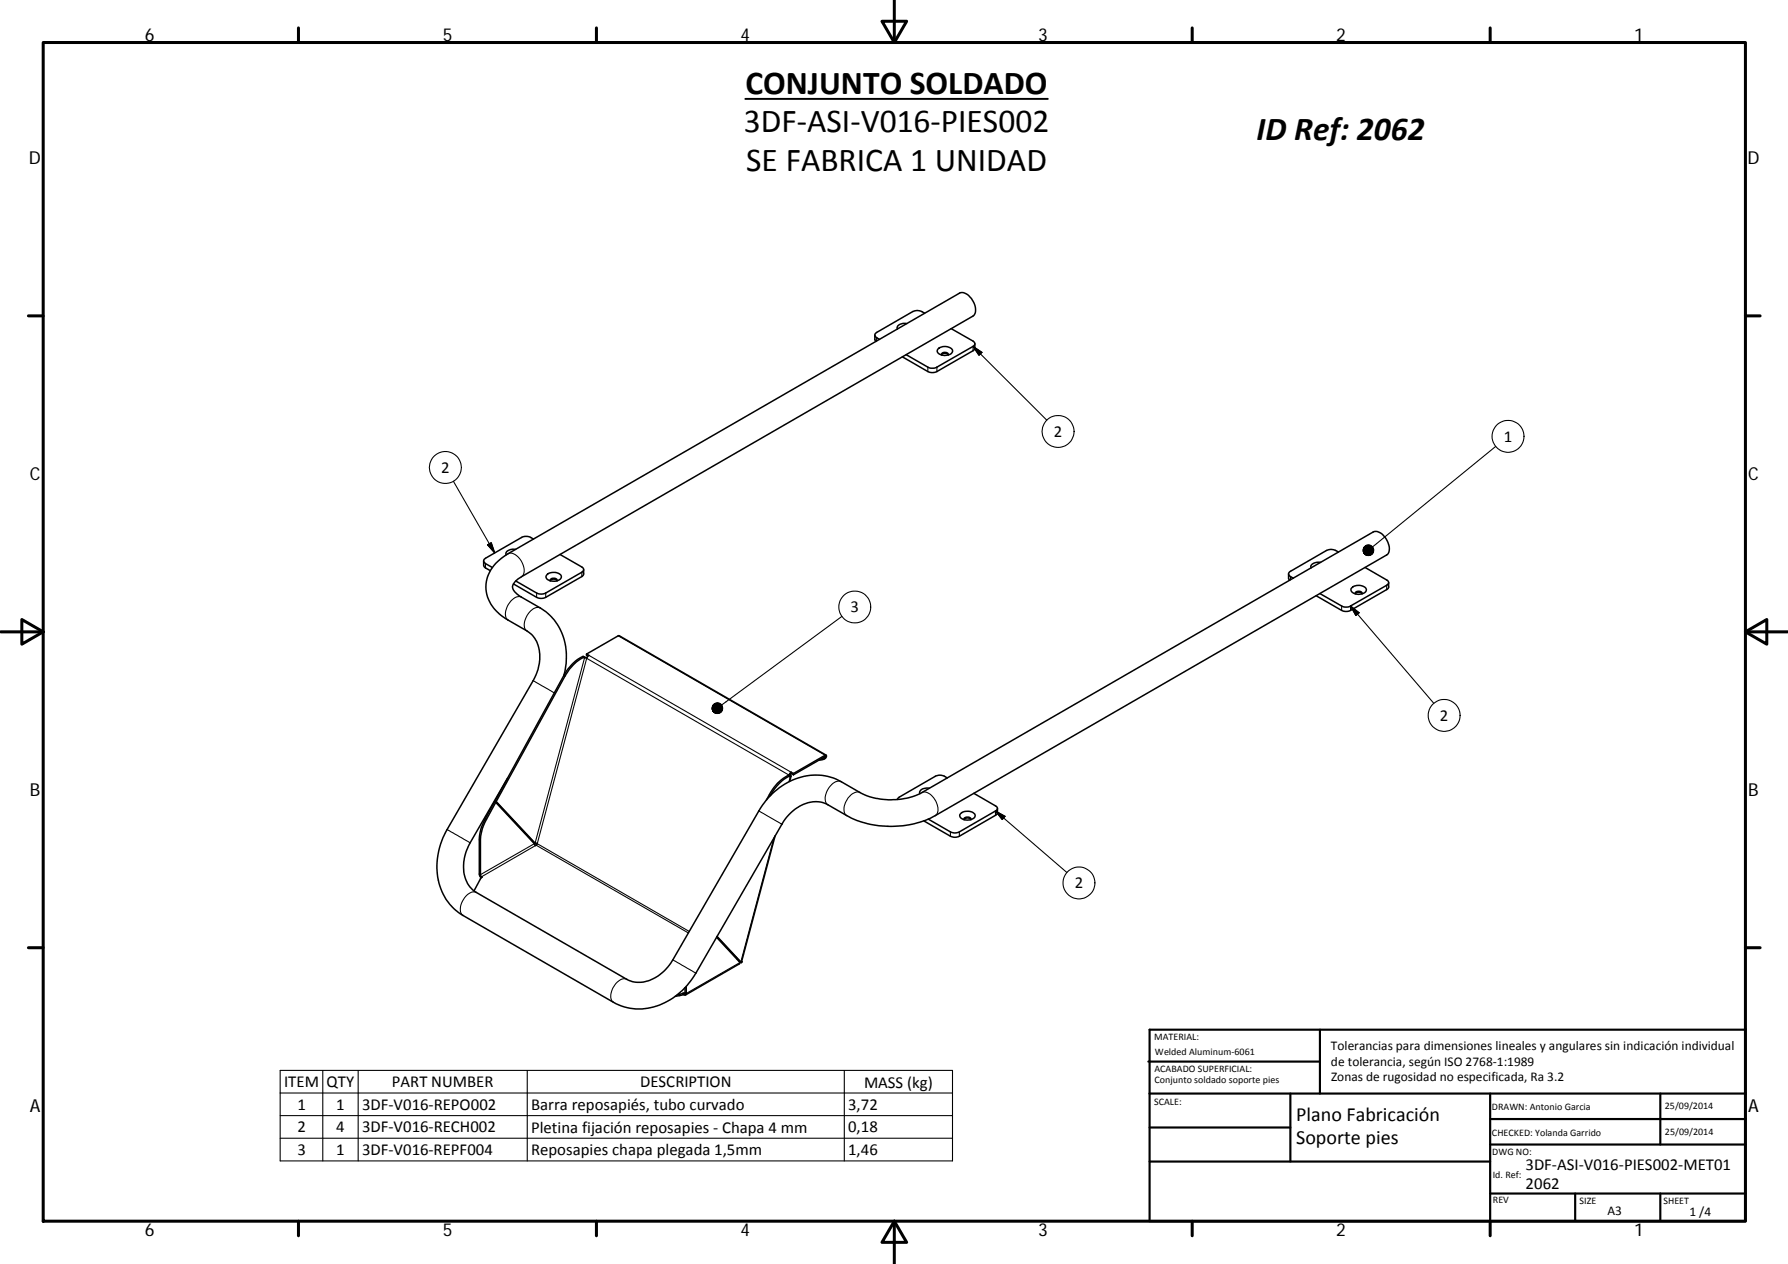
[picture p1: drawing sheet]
<svg xmlns="http://www.w3.org/2000/svg" width="420mm" height="297mm" viewBox="0 0 420 297" stroke-linecap="round" stroke-linejoin="round" font-family="sans-serif">
<g fill="none" stroke="#000" stroke-width=".36">
<path d="M205.6 78.7v1.2l.2 .3M213.1 76.1a1.74 1.74 0 0 0-2.3 1l.1 .2M217.3 73.6a2.72 2.72 0 0 0-2.8-.4l-8.5 4.9a.66 .66 0 0 0-.4 .6 .66 .66 0 0 0 .4 .7l.7 .4M223.5 77.2l5.2 3a.67 .67 0 0 1 .4 .6 .67 .67 0 0 1-.4 .6l-8.5 4.9a2.38 2.38 0 0 1-2.2 0l-5.1-2.9M220.5 81.9a2.4 2.4 0 0 1 3.3 .4 1.23 1.23 0 0 1-1.5 1.2 1.67 1.67 0 0 1-2.1-1.1zM221.2 83.4a1.15 1.15 0 0 1 1.7 0M221.2 83.4a.82 .82 0 0 1 .8-.6 .82 .82 0 0 1 .8 .6M229.1 80.8v1.2l-.4 .4-8.5 4.9a2.38 2.38 0 0 1-2.2 0l-5.9-3.4M113.7 131.8l.1 1.4 1.4 .9M121.2 129.1a1.95 1.95 0 0 0-2.3 .9v.4M125.4 126.7a2.49 2.49 0 0 0-2.8-.4l-8.5 4.9a.67 .67 0 0 0-.4 .6 .67 .67 0 0 0 .4 .6l1.6 1M128.6 134.9a2.47 2.47 0 0 1 3.3 .5 1.74 1.74 0 0 1-2.5 1.1 .97 .97 0 0 1-.9-1.4z"/>
<path d="M129.3 136.5a1.06 1.06 0 0 1 1.6 0M129.3 136.5a.82 .82 0 0 1 .8-.6 .82 .82 0 0 1 .8 .6M131.6 130.3l5.1 2.9a.66 .66 0 0 1 .4 .7 .66 .66 0 0 1-.4 .6l-8.5 4.9a2.38 2.38 0 0 1-2.1 0l-4.9-2.9M137.1 133.9v1.1l-.4 .5-8.5 4.9a2.38 2.38 0 0 1-2.1 0l-5.4-3.2M302.8 134.9v1.2l.3 .3M310.3 132.1a1.84 1.84 0 0 0-2.3 1.2l.1 .2M314.5 129.7a2.72 2.72 0 0 0-2.8-.4l-8.5 5a.65 .65 0 0 0-.4 .6 .65 .65 0 0 0 .4 .6l.7 .4M317.6 138.2a2.36 2.36 0 0 1 3.4 .2 1.44 1.44 0 0 1-1.8 1.3 1.4 1.4 0 0 1-1.7-1.4zM318.5 139.2a.91 .91 0 0 1 1.6 .4 1.04 1.04 0 0 0-1.6 0zM320.8 133.3l5 3a.65 .65 0 0 1 .5 .6 .65 .65 0 0 1-.5 .6l-8.4 4.9a2.29 2.29 0 0 1-2.1 0l-5.1-2.9M326.3 136.9v1.2l-.2 .3-8.7 5a2.29 2.29 0 0 1-2.1 0l-6-3.4M132.5 158.7a13.7 13.7 0 0 0-5.5-15.8l-5.3-3.1a1.89 1.89 0 0 1-1-2.6l1-1.1 .8-.6 106.1-61.2a2.87 2.87 0 0 0-.1-3.8 2.71 2.71 0 0 0-3-1.6l-106.6 61.6a8.6 8.6 0 0 0-4.3 9.9 10.4 10.4 0 0 0 4.8 5.3l4.7 2.8a7.5 7.5 0 0 1 2.4 8.3l-.4 1.4-.8 1.7-20.2 35a15.6 15.6 0 0 0 .6 17.6l1.4 1.4 1.7 1.2 36 20.8a14 14 0 0 0 16.1-3.7l1.4-1.7 1.2-1.8 20.5-35.4a9 9 0 0 1 9.4-4.7l6.1 3.4a22.7 22.7 0 0 0 20.3-.3l106.2-61.4a3.4 3.4 0 0 0-.8-4.3 2.33 2.33 0 0 0-2.5-1l-106.4 61.4a16.5 16.5 0 0 1-14.2-.2l-5-2.8a13.8 13.8 0 0 0-16.1 3.6l-1.9 2.3-.8 1.3-20.5 35.4a9.2 9.2 0 0 1-9.1 4.7l-1.4-.6-35.4-20.4a7.4 7.4 0 0 1-2.8-8.1l.6-1.8 .8-1.7 8.8-15.2"/>
<path d="M137.3 154.4l.6 .2M137.8 153.7l7.7-4.3 48.6 28.1M137.8 153.7l.6 .3-.3 .2a.6 .6 0 0 1-.9 .4l.1-.2M137.8 153.7v.3l.3 .2M192.5 178.6a1.48 1.48 0 0 0 1.7-1l-.3-.1-7.5 4.3M193 178.3l.9-.5-7.5 4.3M116.3 188.2l9.3 10 .3 .1 .1-.1M116.3 188.2l16.2-29.4a10.4 10.4 0 0 1 4.5-4.6l.3 .2a10.4 10.4 0 0 0-4.6 4.5l-16.1 29.5 9.1 9.7M116.3 188.2l.3 .2M116.5 188.6l9.1 9.7a.3 .3 0 0 0 .3 .4 .3 .3 0 0 0 .2-.5l-.4-.1M116.5 188.6l-.3-.2-2.2 4a10 10 0 0 0-1.4 5v8l.5 .9M116.5 188.6l-2.2 4a10.3 10.3 0 0 0-1.4 4.9v8l.4 .6-.3 .3-1.6 3"/>
<path d="M125.7 198.1l.2 .2M182.1 196.4l-7.8 29.6M185.4 182.2a10.9 10.9 0 0 0-5.3 5.8M185.4 182.2l.2 .1a10.7 10.7 0 0 0-4.6 4.7M185.4 182.2h.1M185.7 182.1l.2 .3-.3 .1v-.2M185.7 182.1l-.3 .1M185.9 182.4l-.3 1.2M185.9 181.5l-.5 .7M185.9 181.8l-.2 .3M185.9 181.5l.5 .3M185.9 181.8l.5 .3"/>
<path d="M185.9 181.5v.3M186.4 181.8v.3M218.4 185.2a1.76 1.76 0 0 0-2.3 1.1l.1 .2M222.6 182.8a2.55 2.55 0 0 0-2.8-.4l-8.5 4.9-.4 .6M225.9 191.1a2.49 2.49 0 0 1 3.2 .4 1.44 1.44 0 0 1-1.8 1.2 1.35 1.35 0 0 1-1.7-1.3zM226.5 192.6a1.04 1.04 0 0 1 1.6 0M226.6 192.6a.85 .85 0 0 1 .6-.7 .85 .85 0 0 1 .9 .3v.4M228.8 186.4l5.1 3a.62 .62 0 0 1 .5 .6 .62 .62 0 0 1-.5 .6l-8.5 4.9a2.29 2.29 0 0 1-2.1 0l-5.2-3M234.4 190v1.2l-.3 .3-8.7 5a2.29 2.29 0 0 1-2.1 0l-6.2-3.6M160.6 233.4v.3M160.6 233.4l-1.4 .3M160.6 233.7l-1.9 .4"/>
<path d="M161 232.1v1.2l-.2 .2-.2-.1M161.3 231.8l-.1 1.8-.2 .2-.4-.1M168.4 220.3l5.5 5.9-.1 .2-12.7 7.4M168.4 220.2l5.6 5.9 .2 .1 .1-.2M168.5 220l5.6 6.1M173.7 225.8v.2M173.9 226v.1M174.1 226.1l.1 .1M174.3 226l-.2 .1M174.3 226h.1"/>
</g>
<g fill="none" stroke="#000" stroke-width=".25">
<path d="M206 79.4v.7M218 86.3v1M220.2 86.3v1M228.7 82.4v-1l17.3 17.3M228.7 81.4l2 1.4-.7 .7zM106.5 113.1l9.8 16.8M351.5 104.9l-29 23.6M114.1 132.4v1.1M114.6 128l.8-.5 .9 2.4zM119.4 130.1a2.92 2.92 0 0 1 3.2 2 2.75 2.75 0 0 1-.1 3.4M126.1 139.4v1M128.2 139.4v1"/>
<path d="M136.7 134.5v1M303.2 135.5v.8M325.8 137.5v1.1M122.5 140.3a2.35 2.35 0 0 0-2.7 1.3 3.3 3.3 0 0 0-.6 4l.2 .1M125.3 159.9l5 2.9M127 142.9a2.83 2.83 0 0 0-3.3 2 2.64 2.64 0 0 0 .1 3.4M132.5 158.8l.2 .1M137.3 154.5l.1 .1-11.7 43.5M138.4 154l47.5 27.5M145.3 149.4l48.6 28.1v.3M197.9 144.8l-28.3 20.9M315.3 142.4v1"/>
<path d="M317.4 143.4v-1l19.5 22.9M317.4 142.4l2 1.6-.8 .7zM193.7 178.1v.3M193.8 177.9l.1 .3M105.1 194.9l5.4 3.2M112.6 197.4l.3 .1M114 192.4l.3 .2M125.6 198.3l-12.7 7.2-.3-.1M125.8 198.7l-12.6 7.3v.2M126 198.6l35.8 20.6M178.3 190.6l5.4 3.1M180.8 186.7l.3 .2"/>
<path d="M181.9 196.9l-7.8 29.2M185.4 182.2l-47.5-27.5-11.7 43.6 35.8 20.6M185.4 182.2h.1M185.6 182.4l-.2 1.3M197.7 183.7a2.38 2.38 0 0 0-2.8 1.3 3.4 3.4 0 0 0-.6 4l.3 .1M202.1 186.2a2.86 2.86 0 0 0-3.2 2 2.7 2.7 0 0 0 .1 3.5M216.7 186.2a2.93 2.93 0 0 1 3.2 2 2.78 2.78 0 0 1-.1 3.5M223.3 195.5v1M225.4 195.5v1M233.9 190.6l2.3 1.2-.7 .8zM233.9 191.6v-1l16.8 14.4M111.9 209.7a2.88 2.88 0 0 0-3.2 2 2.74 2.74 0 0 0 .1 3.4"/>
<path d="M147.3 230.1a2.88 2.88 0 0 0-3.3 2 2.78 2.78 0 0 0 .2 3.4M158.1 225.6l5.4 3.1M159.8 233.6v.4M173.1 225.3l.3 .2M173.9 226.2l-12.6 7.3-.3-.2-.3 .2v.3M65.8 251.5h158v21.3h-158zM65.8 256.9h158M75.9 251.5v21.3M84.2 251.5v21.3M123.9 251.5v21.3M198.4 251.5v21.3M65.8 262.2h158"/>
<path d="M65.8 267.5h158"/>
<circle cx="104.7" cy="109.9" r="3.8"/>
<circle cx="248.6" cy="101.4" r="3.8"/>
<circle cx="354.4" cy="102.5" r="3.7"/>
<circle cx="200.9" cy="142.6" r="3.8"/>
<circle cx="339.4" cy="168.1" r="3.7"/>
<circle cx="253.5" cy="207.5" r="3.7"/>
</g>
<g fill="none" stroke="#000" stroke-width=".71">
<path d="M10.1 10h400.1v277h-400.1zM70.1 6.6v3.4M140.2 6.6v3.4M207.3 5h5.8l-2.9 5zM210.2 0v10M280.2 6.6v3.4M350.2 6.6v3.4M6.7 74.2h3.4M410.2 74.2h3.4M.2 148.5h9.9M5.1 145.6l5 2.9-5 2.9zM410.2 148.5l5-2.9v5.8z"/>
<path d="M410.2 148.5h9.9M6.7 222.7h3.4M410.2 222.7h3.4M70.1 287v3.4M140.2 287v3.4M210.2 287l2.9 5h-5.8zM210.2 287v10M280.2 287v3.4M350.2 287v3.4"/>
</g>
<g fill="none" stroke="#000" stroke-width=".51">
<path d="M269.8 249.5h40.4M270.1 257h140.1M270.1 242h140.1v45h-140.1zM303.2 257v16M310.2 242v15M350.2 257v30M390.2 257v12M270.1 273h80.1M270.1 265h33.1M350.2 269h60M350.2 263h60M350.2 280.5h60"/>
<path d="M370.2 280.5v6.5M390.2 280.5v6.5"/>
</g>
<path d="M175.1 23.2h71.1" fill="none" stroke="#000" stroke-width=".46"/>
<g fill="#000" stroke="#000" stroke-width=".25">
<path d="M228.7 81.4l2 1.4-.7 .7zM114.6 128l.8-.5 .9 2.4zM320.6 130.1l.4 .3zM320.6 130.1l.7 .4zM320.6 130.1l.9 .5zM320.6 130.1l1.2 .4zM320.6 130.1l1.5 .4h-.3zM320.6 130.1l1.7 .2-.2 .2zM320.6 130.1l1.9 .1-.2 .1zM320.6 130.1l2.1-.2-.2 .3zM320.6 130.1l2.2-.4-.1 .2zM320.6 130.1l2.2-.7v.3z"/>
<path d="M320.6 130.1l2.2-1v.3zM320.6 130.1l2.1-1.2 .1 .2zM320.6 130.1l2-1.5 .1 .3zM320.6 130.1l1.8-1.7 .2 .2zM322.2 128.2l.2 .2-1.8 1.7zM322 128.1l.2 .1-1.6 1.9zM321.7 128.1h.3l-1.4 2zM321.5 128.1h.2l-1.1 2zM321.2 128.1h.3l-.9 2zM320.9 128.2l.3-.1-.6 2zM320.7 128.4l.2-.2-.3 1.9zM320.5 128.6l.2-.2-.1 1.7z"/>
<path d="M320.5 128.6l.1 1.5-.2-1.3zM320.4 128.8l.2 1.3zM320.3 129.1l.3 1zM320.3 129.3l.3 .8zM320.3 129.6l.3 .5zM320.5 129.9l.1 .2zM317.4 142.4l2 1.6-.8 .7zM167.6 167.2l.4 .3zM167.6 167.2l.6 .4zM167.6 167.2l.9 .5zM167.6 167.2l1.2 .5h-.3zM167.6 167.2l1.4 .4-.2 .1z"/>
<path d="M167.6 167.2l1.7 .3-.3 .1zM167.6 167.2l1.9 .1-.2 .2zM167.6 167.2l2-.1-.1 .2zM167.6 167.2l2.2-.4-.2 .3zM167.6 167.2l2.2-.6v.2zM167.6 167.2l2.2-.9v.3zM167.6 167.2l2.2-1.1v.2zM167.6 167.2l2.1-1.4 .1 .3zM167.6 167.2l1.9-1.6 .2 .2zM169.3 165.4l.2 .2-1.9 1.6zM169 165.3l.3 .1-1.7 1.8zM168.8 165.2l.2 .1-1.4 1.9z"/>
<path d="M168.5 165.2h.3l-1.2 2zM168.3 165.2h.2l-.9 2zM168 165.3l.3-.1-.7 2zM167.8 165.5l.2-.2-.4 1.9zM167.6 165.7l.2-.2-.2 1.7zM167.6 165.7v1.5l-.1-1.3zM167.5 165.9l.1 1.3zM167.4 166.1l.2 1.1zM167.3 166.4l.3 .8zM167.4 166.7l.2 .5zM167.5 166.9l.1 .3zM233.9 190.6l2.3 1.2-.7 .8z"/>
</g>
<g font-size="7.9">
<text x="175.2" y="22.1">CONJUNTO SOLDADO</text>
<text x="174.8" y="31.1">3DF‐ASI‐V016‐PIES002</text>
<text x="295.2" y="32.9">ID Ref: 2062</text>
<text x="175.4" y="40.1">SE FABRICA 1 UNIDAD</text>
</g>
<g font-size="4.7">
<text x="304.6" y="263.5">Plano Fabricación</text>
<text x="304.6" y="268.9">Soporte pies</text>
</g>
<g font-size="4.2">
<text x="34" y="9.6">6</text>
<text x="104" y="9.6">5</text>
<text x="174" y="9.6">4</text>
<text x="244" y="9.6">3</text>
<text x="314" y="9.6">2</text>
<text x="384" y="9.6">1</text>
<text x="6.8" y="38.7">D</text>
<text x="410.6" y="38.7">D</text>
<text x="7" y="112.9">C</text>
<text x="410.8" y="112.9">C</text>
<text x="7" y="187.1">B</text>
<text x="410.8" y="187.1">B</text>
<text x="7" y="261.3">A</text>
<text x="410.8" y="261.3">A</text>
<text x="34" y="290.4">6</text>
<text x="104" y="290.4">5</text>
<text x="174" y="290.4">4</text>
<text x="244" y="290.4">3</text>
<text x="314" y="290.4">2</text>
<text x="384" y="290.4">1</text>
</g>
<g font-size="3.9">
<text x="247.6" y="102.7">2</text>
<text x="353.4" y="103.8">1</text>
<text x="103.7" y="111.1">2</text>
<text x="199.9" y="143.9">3</text>
<text x="338.4" y="169.4">2</text>
<text x="252.5" y="208.7">2</text>
<text x="66.8" y="255.4">ITEM</text>
<text x="76.8" y="255.4">QTY</text>
<text x="92.1" y="255.4">PART NUMBER</text>
<text x="150.4" y="255.4">DESCRIPTION</text>
<text x="203" y="255.6">MASS (kg)</text>
<text x="69.9" y="260.8">1</text>
<text x="79" y="260.8">1</text>
<text x="85.1" y="260.8">3DF‐V016‐REPO002</text>
<text x="124.8" y="260.8">Barra reposapiés, tubo curvado</text>
<text x="199.3" y="260.8">3,72</text>
<text x="69.9" y="266.1">2</text>
<text x="79" y="266">4</text>
<text x="85.1" y="266.1">3DF‐V016‐RECH002</text>
<text x="124.8" y="266.1">Pletina fijación reposapies ‐ Chapa 4 mm</text>
<text x="199.3" y="266.1">0,18</text>
<text x="69.9" y="271.4">3</text>
<text x="79" y="271.4">1</text>
<text x="85.1" y="271.4">3DF‐V016‐REPF004</text>
<text x="124.8" y="271.5">Reposapies chapa plegada 1,5mm</text>
<text x="199.3" y="271.4">1,46</text>
<text x="358.5" y="274.9">3DF‐ASI‐V016‐PIES002‐MET01</text>
<text x="358.5" y="279.4">2062</text>
</g>
<g font-size="3.1">
<text x="312.8" y="246.8">Tolerancias para dimensiones lineales y angulares sin indicación individual</text>
<text x="312.8" y="250.4">de tolerancia, según ISO 2768‐1:1989</text>
<text x="312.8" y="254">Zonas de rugosidad no especificada, Ra 3.2</text>
<text x="377.7" y="285.6">A3</text>
<text x="397" y="285.9">1 /4</text>
</g>
<g font-size="2.4">
<text x="271.2" y="244.4">MATERIAL:</text>
<text x="271.3" y="251.9">ACABADO SUPERFICIAL:</text>
<text x="271.4" y="247.9">Welded Aluminum‐6061</text>
<text x="271.3" y="254.6">Conjunto soldado soporte pies</text>
<text x="271.2" y="259.7">SCALE:</text>
<text x="350.6" y="260.9">DRAWN: Antonio Garcia</text>
<text x="391.2" y="260.6">25/09/2014</text>
<text x="350.6" y="267">CHECKED: Yolanda Garrido</text>
<text x="391.2" y="266.6">25/09/2014</text>
<text x="350.7" y="271.4">DWG NO:</text>
<text x="350.8" y="276.8">Id. Ref:</text>
<text x="350.8" y="282.8">REV</text>
<text x="371.2" y="282.9">SIZE</text>
<text x="390.9" y="282.9">SHEET</text>
</g>
</svg>
